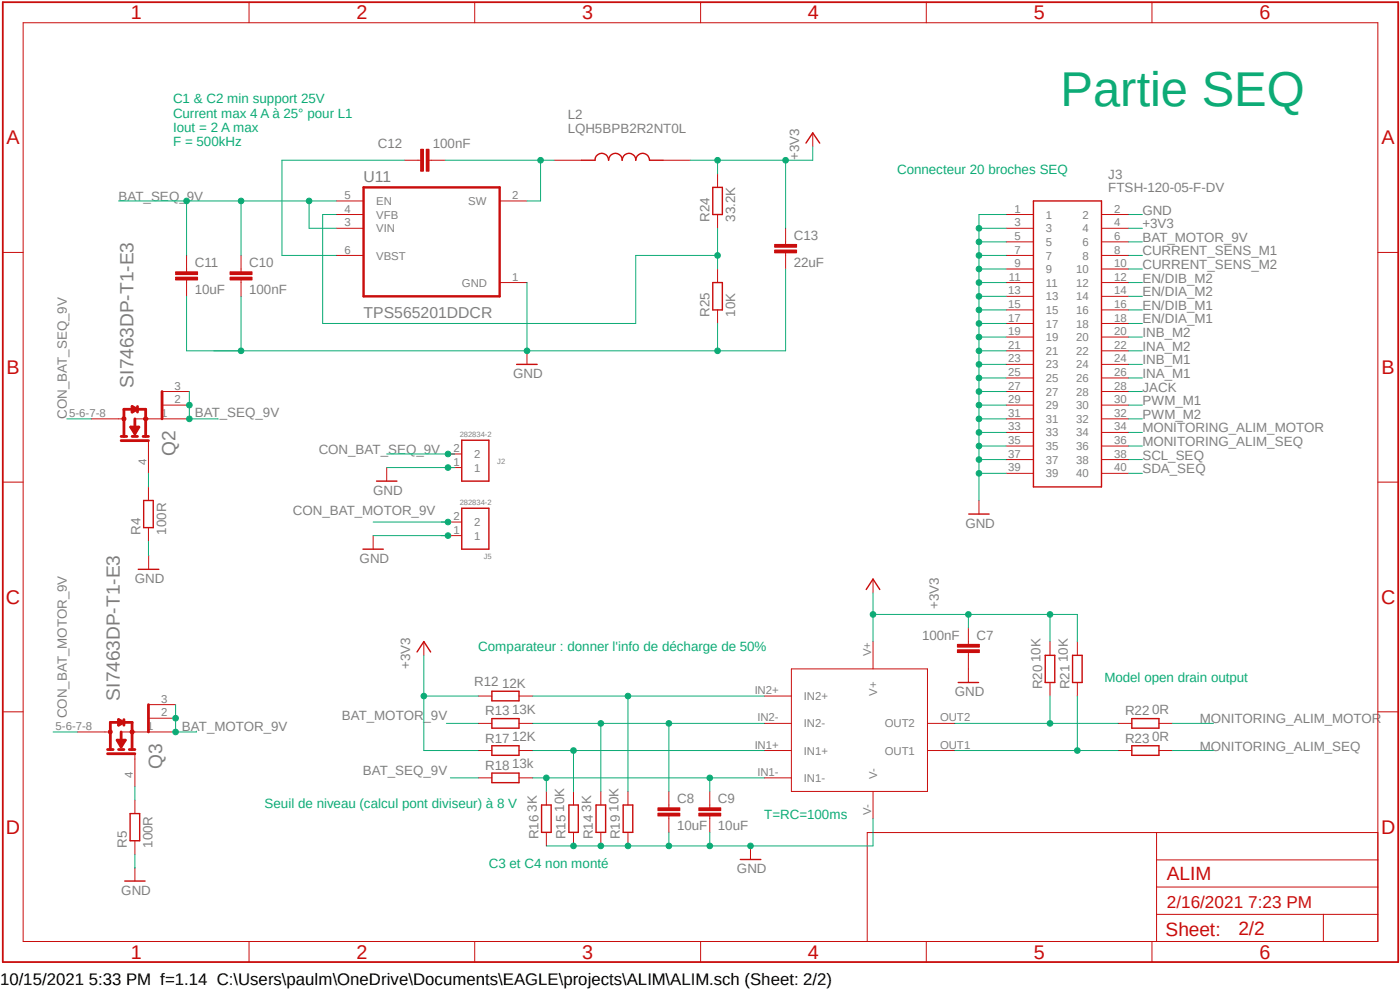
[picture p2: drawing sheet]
<svg xmlns="http://www.w3.org/2000/svg" width="297mm" height="210mm" viewBox="0 0 297 210" stroke-linecap="round" stroke-linejoin="round" font-family="sans-serif">
<path d="M0 .1l297.1 204.6M297.1 .1l-297.1 204.6" fill="none" stroke="#fff" stroke-width=".21"/>
<g fill="none" stroke="#c90d0c" stroke-width=".21">
<path d="M185.2 122.9v2.9M185.2 136.1v5.8M205.4 136.1v.6M205.4 138.4v.6M101.5 159.2h2.9M101.5 153.5h2.9M101.5 147.7h2.9M110.1 159.2h2.9M110.1 153.5h2.9M110.1 147.7h2.9M162.1 159.2h5.8M162.1 153.5h5.8"/>
<path d="M162.1 147.7h5.8M167.9 141.9h28.9v26h-28.9zM196.8 159.2h5.8M196.8 153.5h5.8M101.5 165h2.9M110.1 165h2.9M115.9 167.9v2.9M115.9 176.6v2.9M121.7 167.9v2.9M121.7 176.6v2.9M127.5 167.9v2.9M127.5 176.6v2.9"/>
<path d="M133.2 167.9v2.9M133.2 176.6v2.9M159.2 179.5v2.8M162.1 165h5.8M185.2 167.9v5.8"/>
</g>
<path d="M183.8 125.1l1.4-2.2 1.4 2.2M104.4 146.6h5.7v2.1h-5.7zM104.4 152.4h5.7v2.1h-5.7zM104.4 158.2h5.7v2h-5.7zM104.4 164h5.7v2h-5.7zM114.9 170.8h2v5.8h-2zM120.7 170.8h2v5.8h-2zM126.4 170.8h2.1v5.8h-2.1zM132.2 170.8h2v5.8h-2zM157.1 182.3h4.3" fill="none" stroke="#c90d0c" stroke-width=".3"/>
<path d="M203.1 137.8h4.7v.6h-4.7z" fill-rule="evenodd" fill="#c90d0c"/>
<path d="M203.1 137.8h4.7v.6h-4.7z" fill="none" stroke="#c90d0c" stroke-width=".21"/>
<path d="M203.1 136.7h4.7v.6h-4.7z" fill-rule="evenodd" fill="#c90d0c"/>
<g fill="none" stroke="#c90d0c" stroke-width=".21">
<path d="M89.9 136.1v2.9M203.1 136.7h4.7v.6h-4.7zM205.4 133.2v2.9M205.4 139v5.8M222.8 136.1v2.9M228.6 136.1v2.9M222.8 144.8v2.9M228.6 144.8v2.9M237.2 153.5h2.9M237.2 159.2h2.9M245.9 153.5h2.9M245.9 159.2h2.9"/>
<path d="M141.9 170.8v.6M141.9 173.1v.6"/>
</g>
<path d="M88.5 138.3l1.4-2.2 1.5 2.2M221.7 139h2.1v5.8h-2.1zM227.5 139h2.1v5.8h-2.1zM203.3 144.8h4.3M240.1 152.4h5.8v2.1h-5.8zM240.1 158.2h5.8v2h-5.8z" fill="none" stroke="#c90d0c" stroke-width=".3"/>
<path d="M139.6 172.5h4.6v.6h-4.6z" fill-rule="evenodd" fill="#c90d0c"/>
<path d="M139.6 172.5h4.6v.6h-4.6z" fill="none" stroke="#c90d0c" stroke-width=".21"/>
<path d="M139.6 171.4h4.6v.6h-4.6z" fill-rule="evenodd" fill="#c90d0c"/>
<path d="M139.6 171.4h4.6v.6h-4.6zM141.9 167.9v2.9M141.9 173.7v2.9M150.6 170.8v.6M150.6 173.1v.6" fill="none" stroke="#c90d0c" stroke-width=".21"/>
<path d="M148.3 172.5h4.6v.6h-4.6z" fill-rule="evenodd" fill="#c90d0c"/>
<path d="M148.3 172.5h4.6v.6h-4.6z" fill="none" stroke="#c90d0c" stroke-width=".21"/>
<path d="M148.3 171.4h4.6v.6h-4.6z" fill-rule="evenodd" fill="#c90d0c"/>
<path d="M51.1 57.1v.6M51.1 59.4v.5M71.3 42.6h5.8M71.3 45.5h5.8M71.3 48.4h5.8M71.3 54.2h5.8M106 42.6h5.8M106 59.9h5.8M148.3 171.4h4.6v.6h-4.6zM150.6 167.9v2.9M150.6 173.7v2.9" fill="none" stroke="#c90d0c" stroke-width=".21"/>
<path d="M77.1 39.8h28.9v23.1h-28.9z" fill="none" stroke="#c90d0c" stroke-width=".51"/>
<path d="M48.8 58.8h4.7v.6h-4.7z" fill-rule="evenodd" fill="#c90d0c"/>
<path d="M48.8 58.8h4.7v.6h-4.7z" fill="none" stroke="#c90d0c" stroke-width=".21"/>
<path d="M48.8 57.7h4.7v.6h-4.7z" fill-rule="evenodd" fill="#c90d0c"/>
<path d="M39.6 57.1v.6M39.6 59.4v.5M48.8 57.7h4.7v.6h-4.7zM51.1 54.2v2.9M51.1 59.9v3" fill="none" stroke="#c90d0c" stroke-width=".21"/>
<path d="M37.3 58.8h4.6v.6h-4.6z" fill-rule="evenodd" fill="#c90d0c"/>
<path d="M37.3 58.8h4.6v.6h-4.6z" fill="none" stroke="#c90d0c" stroke-width=".21"/>
<path d="M37.3 57.7h4.6v.6h-4.6z" fill-rule="evenodd" fill="#c90d0c"/>
<path d="M88.7 34h.5M91 34h.6M37.3 57.7h4.6v.6h-4.6zM39.6 54.2v2.9M39.6 59.9v3M111.8 74.4v2.9" fill="none" stroke="#c90d0c" stroke-width=".21"/>
<path d="M109.6 77.3h4.4" fill="none" stroke="#c90d0c" stroke-width=".3"/>
<path d="M90.4 31.7h.6v4.6h-.6z" fill-rule="evenodd" fill="#c90d0c"/>
<path d="M90.4 31.7h.6v4.6h-.6z" fill="none" stroke="#c90d0c" stroke-width=".21"/>
<path d="M89.2 31.7h.6v4.6h-.6z" fill-rule="evenodd" fill="#c90d0c"/>
<path d="M85.8 34h2.9M89.2 31.7h.6v4.6h-.6zM91.6 34h2.8M117.6 34h5.8M140.7 34h5.7M152.2 36.9v2.9M152.2 45.5v2.9M152.2 57.1v2.8M166.7 51.3v.6M166.7 53.6v.6M152.2 65.7v2.9" fill="none" stroke="#c90d0c" stroke-width=".21"/>
<path d="M123.4 34h2.8a1.44 1.44 0 0 1 1.5-1.5 1.44 1.44 0 0 1 1.4 1.5 1.44 1.44 0 0 1 1.5-1.5 1.44 1.44 0 0 1 1.4 1.5 1.44 1.44 0 0 1 1.4-1.5 1.44 1.44 0 0 1 1.5 1.5 1.46 1.46 0 0 1 1.4-1.5 1.46 1.46 0 0 1 1.5 1.5h2.9M151.2 39.8h2v5.7h-2zM151.2 59.9h2v5.8h-2z" fill="none" stroke="#c90d0c" stroke-width=".3"/>
<path d="M164.3 53h4.7v.6h-4.7z" fill-rule="evenodd" fill="#c90d0c"/>
<path d="M164.3 53h4.7v.6h-4.7z" fill="none" stroke="#c90d0c" stroke-width=".21"/>
<path d="M164.3 51.9h4.7v.6h-4.7z" fill-rule="evenodd" fill="#c90d0c"/>
<g fill="none" stroke="#c90d0c" stroke-width=".21">
<path d="M4.9 4.8h287.4v194.9h-287.4zM52.8 .5v4.3M100.7 .5v4.3M148.6 .5v4.3M196.5 .5v4.3M244.4 .5v4.3M172.4 28.2v2.9M.6 53.6h4.3M164.3 51.9h4.7v.6h-4.7zM166.7 48.4v2.9M166.7 54.2v2.9M213.4 45.5h5.8"/>
<path d="M213.4 48.4h5.8M213.4 51.3h5.8M213.4 54.2h5.8M213.4 57.1h5.8M213.4 59.9h5.8M233.7 45.5h5.7M233.7 48.4h5.7M233.7 51.3h5.7M233.7 54.2h5.7M233.7 57.1h5.7M233.7 59.9h5.7M292.3 53.6h4.3"/>
<path d="M213.4 62.9h5.8M213.4 65.7h5.8M213.4 68.6h5.8M213.4 71.5h5.8M213.4 74.4h5.8M213.4 77.3h5.8M233.7 62.9h5.7M233.7 65.7h5.7M233.7 68.6h5.7M233.7 71.5h5.7M233.7 74.4h5.7M233.7 77.3h5.7"/>
<path d="M19.3 88.9h6.4M28.6 88.9h11.6M31.5 93.5v6.9M40.2 83.1h-5.8M40.2 85.9l-5.8 .1M213.4 80.2h5.8M213.4 83.1h5.8M213.4 85.9h5.8M213.4 88.9h5.8M213.4 91.7h5.8M213.4 94.6h5.8M213.4 97.5h5.8"/>
<path d="M233.7 80.2h5.7M233.7 83.1h5.7M233.7 85.9h5.7M233.7 88.9h5.7M233.7 91.7h5.7M233.7 94.6h5.7M233.7 97.5h5.7M.6 102.3h4.3M207.7 106.2v2.9M213.4 100.4h5.8M233.7 100.4h5.7M292.3 102.3h4.3"/>
<path d="M.6 151h4.3M292.3 151h4.3M245.4 176.6v23.1M292.3 176.6h-108.3v23.1M52.8 199.7v4.4M100.7 199.7v4.4M148.6 199.7v4.4M196.5 199.7v4.4M244.4 199.7v4.4M245.4 194h46.9M245.4 188.2h46.9M245.4 182.4h46.9"/>
<path d="M280.8 194v5.7"/>
</g>
<path d="M171 30.4l1.4-2.2 1.5 2.2M219.2 42.6h14.5v60.7h-14.5zM205.5 109.1h4.3" fill="none" stroke="#c90d0c" stroke-width=".3"/>
<path d="M.6 .5h296v203.6h-296z" fill="none" stroke="#c90d0c" stroke-width=".38"/>
<path d="M25.7 93.5h5.8M25.7 92.6h1.2M26.3 92.6v-5.8h4.6v5.8M27.7 90.6h1.8l-.9 1.4zM28 92.6h1.2M28 90.8h.9M28 86.2l1.2 .6-1.2 .6zM28.6 88.9v2.8M29.2 86.2v1.2M30.4 92.6h1.1M34.4 83.1v5.8" fill="none" stroke="#c90d0c" stroke-width=".59"/>
<path d="M30.6 88.6l.5-.1 .2 .2v.3l-.2 .2-.3 .1-.2-.2-.1-.2h.3l.1-.2 .1 .1v.2l-.5-.1z" fill-rule="evenodd" fill="#c90d0c"/>
<path d="M30.6 88.6l.5-.1 .2 .2v.3l-.2 .2-.3 .1-.2-.2-.1-.2h.3l.1-.2 .1 .1v.2l-.5-.1z" fill="none" stroke="#c90d0c" stroke-width=".21"/>
<path d="M26 88.6l.5-.1 .2 .2v.3l-.2 .2-.3 .1-.2-.2-.1-.2h.3l.1-.2 .1 .1v.2l-.5-.1z" fill-rule="evenodd" fill="#c90d0c"/>
<path d="M26 88.6l.5-.1 .2 .2v.3l-.2 .2-.3 .1-.2-.2-.1-.2h.3l.1-.2 .1 .1v.2l-.5-.1zM31.5 103.3v2.9M31.5 111.9v3M16.5 155.3h6.3M25.7 155.3h11.6M28.6 159.9v6.9M37.3 152.4h-5.8M37.3 149.5h-5.8" fill="none" stroke="#c90d0c" stroke-width=".21"/>
<path d="M30.5 106.2h2v5.7h-2z" fill="none" stroke="#c90d0c" stroke-width=".3"/>
<path d="M22.8 159.9h5.8M22.8 159h1.2M23.4 159v-5.8h4.6v5.8M24.8 157h1.8l-.9 1.5zM25.1 159h1.2M25.1 157.3h.9M25.1 152.7l1.2 .5-1.2 .6zM25.7 155.3v2.9M26.3 152.7v1.1M27.4 159h1.2M31.5 149.5v5.8" fill="none" stroke="#c90d0c" stroke-width=".59"/>
<path d="M27.7 155l.5-.1 .2 .2v.3l-.2 .3h-.3l-.2-.2-.1-.2h.3l.1-.2 .2 .1-.1 .2-.5-.1z" fill-rule="evenodd" fill="#c90d0c"/>
<path d="M27.7 155l.5-.1 .2 .2v.3l-.2 .3h-.3l-.2-.2-.1-.2h.3l.1-.2 .2 .1-.1 .2-.5-.1z" fill="none" stroke="#c90d0c" stroke-width=".21"/>
<path d="M23.1 155l.5-.1 .2 .2-.2 .6h-.3l-.2-.2-.1-.2 .4-.2 .1 .1v.2l-.5-.1z" fill-rule="evenodd" fill="#c90d0c"/>
<path d="M82 99.2v2.9M95 99.2h3M95 96.3h3M31.5 117.9v2.9M79.2 113.6v2.9M95 113.6h3M95 110.7h3M23.1 155l.5-.1 .2 .2-.2 .6h-.3l-.2-.2-.1-.2 .4-.2 .1 .1v.2l-.5-.1zM28.6 169.7v2.9M28.6 178.4v2.9M28.6 184v2.9" fill="none" stroke="#c90d0c" stroke-width=".21"/>
<path d="M98 93.4h5.7v8.7h-5.7zM77 116.5h4.3M79.9 102.1h4.3M98 107.8h5.7v8.7h-5.7zM29.3 120.8h4.4M27.6 172.6h2v5.8h-2zM26.5 186.9h4.3" fill="none" stroke="#c90d0c" stroke-width=".3"/>
<path d="M115.9 179.5h5.8M185.2 173.7v5.8h-57.7" fill="none" stroke="#0dab76" stroke-width=".21"/>
<circle cx="133.2" cy="179.5" r=".6" fill="#0dab76"/>
<g fill="none" stroke="#0dab76" stroke-width=".21">
<path d="M121.7 179.5h5.8"/>
<circle cx="133.2" cy="179.5" r=".6"/>
</g>
<circle cx="121.7" cy="179.5" r=".6" fill="#0dab76"/>
<circle cx="121.7" cy="179.5" r=".6" fill="none" stroke="#0dab76" stroke-width=".21"/>
<circle cx="127.5" cy="179.5" r=".6" fill="#0dab76"/>
<circle cx="127.5" cy="179.5" r=".6" fill="none" stroke="#0dab76" stroke-width=".21"/>
<circle cx="159.2" cy="179.5" r=".6" fill="#0dab76"/>
<g fill="none" stroke="#0dab76" stroke-width=".21">
<path d="M141.9 176.6v2.9"/>
<circle cx="159.2" cy="179.5" r=".6"/>
</g>
<circle cx="141.9" cy="179.5" r=".6" fill="#0dab76"/>
<g fill="none" stroke="#0dab76" stroke-width=".21">
<path d="M150.6 176.6v2.9"/>
<circle cx="141.9" cy="179.5" r=".6"/>
</g>
<circle cx="150.6" cy="179.5" r=".6" fill="#0dab76"/>
<g fill="none" stroke="#0dab76" stroke-width=".21">
<path d="M111.8 59.9v14.5h40.4v-5.8"/>
<circle cx="150.6" cy="179.5" r=".6"/>
</g>
<circle cx="111.8" cy="74.4" r=".6" fill="#0dab76"/>
<g fill="none" stroke="#0dab76" stroke-width=".21">
<path d="M166.7 57.1v17.3h-14.5"/>
<circle cx="111.8" cy="74.4" r=".6"/>
</g>
<circle cx="152.2" cy="74.4" r=".6" fill="#0dab76"/>
<g fill="none" stroke="#0dab76" stroke-width=".21">
<path d="M39.6 62.9v11.5h11.5v-11.5"/>
<circle cx="152.2" cy="74.4" r=".6"/>
</g>
<circle cx="51.1" cy="74.4" r=".6" fill="#0dab76"/>
<g fill="none" stroke="#0dab76" stroke-width=".21">
<path d="M207.7 48.4v8.7h5.7M207.7 54.2h5.7M51.1 74.4h60.7"/>
<circle cx="51.1" cy="74.4" r=".6"/>
</g>
<circle cx="207.7" cy="54.2" r=".6" fill="#0dab76"/>
<g fill="none" stroke="#0dab76" stroke-width=".21">
<path d="M207.7 57.1v2.8h5.7"/>
<circle cx="207.7" cy="54.2" r=".6"/>
</g>
<circle cx="207.7" cy="57.1" r=".6" fill="#0dab76"/>
<g fill="none" stroke="#0dab76" stroke-width=".21">
<path d="M207.7 59.9v3h5.7"/>
<circle cx="207.7" cy="57.1" r=".6"/>
</g>
<circle cx="207.7" cy="59.9" r=".6" fill="#0dab76"/>
<g fill="none" stroke="#0dab76" stroke-width=".21">
<path d="M207.7 62.9v2.8h5.7"/>
<circle cx="207.7" cy="59.9" r=".6"/>
</g>
<circle cx="207.7" cy="62.9" r=".6" fill="#0dab76"/>
<g fill="none" stroke="#0dab76" stroke-width=".21">
<path d="M207.7 65.7v2.9h5.7"/>
<circle cx="207.7" cy="62.9" r=".6"/>
</g>
<circle cx="207.7" cy="65.7" r=".6" fill="#0dab76"/>
<g fill="none" stroke="#0dab76" stroke-width=".21">
<path d="M207.7 68.6v2.9h5.7"/>
<circle cx="207.7" cy="65.7" r=".6"/>
</g>
<circle cx="207.7" cy="68.6" r=".6" fill="#0dab76"/>
<g fill="none" stroke="#0dab76" stroke-width=".21">
<path d="M207.7 71.5v2.9h5.7"/>
<circle cx="207.7" cy="68.6" r=".6"/>
</g>
<circle cx="207.7" cy="71.5" r=".6" fill="#0dab76"/>
<g fill="none" stroke="#0dab76" stroke-width=".21">
<path d="M207.7 74.4v2.9h5.7"/>
<circle cx="207.7" cy="71.5" r=".6"/>
</g>
<circle cx="207.7" cy="74.4" r=".6" fill="#0dab76"/>
<g fill="none" stroke="#0dab76" stroke-width=".21">
<path d="M207.7 77.3v2.9h5.7"/>
<circle cx="207.7" cy="74.4" r=".6"/>
</g>
<circle cx="207.7" cy="77.3" r=".6" fill="#0dab76"/>
<g fill="none" stroke="#0dab76" stroke-width=".21">
<path d="M207.7 80.2v2.9h5.7"/>
<circle cx="207.7" cy="77.3" r=".6"/>
</g>
<circle cx="207.7" cy="80.2" r=".6" fill="#0dab76"/>
<g fill="none" stroke="#0dab76" stroke-width=".21">
<path d="M207.7 83.1v2.8h5.7"/>
<circle cx="207.7" cy="80.2" r=".6"/>
</g>
<circle cx="207.7" cy="83.1" r=".6" fill="#0dab76"/>
<circle cx="207.7" cy="83.1" r=".6" fill="none" stroke="#0dab76" stroke-width=".21"/>
<circle cx="207.7" cy="85.9" r=".6" fill="#0dab76"/>
<g fill="none" stroke="#0dab76" stroke-width=".21">
<path d="M207.7 85.9v5.8h5.7"/>
<circle cx="207.7" cy="85.9" r=".6"/>
</g>
<circle cx="207.7" cy="91.7" r=".6" fill="#0dab76"/>
<g fill="none" stroke="#0dab76" stroke-width=".21">
<path d="M207.7 91.7v8.7h5.7M207.7 97.5h5.7"/>
<circle cx="207.7" cy="91.7" r=".6"/>
</g>
<circle cx="207.7" cy="97.5" r=".6" fill="#0dab76"/>
<g fill="none" stroke="#0dab76" stroke-width=".21">
<path d="M207.7 100.4v5.8"/>
<circle cx="207.7" cy="97.5" r=".6"/>
</g>
<circle cx="207.7" cy="100.4" r=".6" fill="#0dab76"/>
<g fill="none" stroke="#0dab76" stroke-width=".21">
<path d="M207.7 48.4h5.7M207.7 94.6h5.7"/>
<circle cx="207.7" cy="100.4" r=".6"/>
</g>
<circle cx="207.7" cy="94.6" r=".6" fill="#0dab76"/>
<g fill="none" stroke="#0dab76" stroke-width=".21">
<path d="M207.7 88.9h5.7"/>
<circle cx="207.7" cy="94.6" r=".6"/>
</g>
<circle cx="207.7" cy="88.9" r=".6" fill="#0dab76"/>
<g fill="none" stroke="#0dab76" stroke-width=".21">
<path d="M213.4 45.5h-5.7v2.9"/>
<circle cx="207.7" cy="88.9" r=".6"/>
</g>
<circle cx="207.7" cy="48.4" r=".6" fill="#0dab76"/>
<g fill="none" stroke="#0dab76" stroke-width=".21">
<path d="M207.7 51.3h5.7"/>
<circle cx="207.7" cy="48.4" r=".6"/>
</g>
<circle cx="207.7" cy="51.3" r=".6" fill="#0dab76"/>
<g fill="none" stroke="#0dab76" stroke-width=".21">
<path d="M239.4 45.5h3M79.2 113.6h15.8"/>
<circle cx="207.7" cy="51.3" r=".6"/>
</g>
<circle cx="95" cy="113.6" r=".6" fill="#0dab76"/>
<g fill="none" stroke="#0dab76" stroke-width=".21">
<path d="M82 99.2h14.5"/>
<circle cx="95" cy="113.6" r=".6"/>
</g>
<circle cx="95" cy="99.2" r=".6" fill="#0dab76"/>
<g fill="none" stroke="#0dab76" stroke-width=".21">
<path d="M31.5 114.9v3M113 147.7h49.1M133.2 147.7v20.2M28.6 181.3v2.8"/>
<circle cx="95" cy="99.2" r=".6"/>
</g>
<circle cx="133.2" cy="147.7" r=".6" fill="#0dab76"/>
<g fill="none" stroke="#0dab76" stroke-width=".21">
<path d="M113 153.5h49.1M127.5 153.5v14.4"/>
<circle cx="133.2" cy="147.7" r=".6"/>
</g>
<circle cx="127.5" cy="153.5" r=".6" fill="#0dab76"/>
<g fill="none" stroke="#0dab76" stroke-width=".21">
<path d="M141.9 153.5v14.4"/>
<circle cx="127.5" cy="153.5" r=".6"/>
</g>
<circle cx="141.9" cy="153.5" r=".6" fill="#0dab76"/>
<g fill="none" stroke="#0dab76" stroke-width=".21">
<path d="M113 159.2h49.1M121.7 159.2v8.7"/>
<circle cx="141.9" cy="153.5" r=".6"/>
</g>
<circle cx="121.7" cy="159.2" r=".6" fill="#0dab76"/>
<g fill="none" stroke="#0dab76" stroke-width=".21">
<path d="M113 165h49.1M115.9 165v2.9"/>
<circle cx="121.7" cy="159.2" r=".6"/>
</g>
<circle cx="115.9" cy="165" r=".6" fill="#0dab76"/>
<g fill="none" stroke="#0dab76" stroke-width=".21">
<path d="M150.6 165v2.9"/>
<circle cx="115.9" cy="165" r=".6"/>
</g>
<circle cx="150.6" cy="165" r=".6" fill="#0dab76"/>
<g fill="none" stroke="#0dab76" stroke-width=".21">
<path d="M185.2 125.8v10.3M185.2 130.3h20.2v2.9"/>
<circle cx="150.6" cy="165" r=".6"/>
</g>
<circle cx="185.2" cy="130.3" r=".6" fill="#0dab76"/>
<circle cx="185.2" cy="130.3" r=".6" fill="none" stroke="#0dab76" stroke-width=".21"/>
<circle cx="205.4" cy="130.3" r=".6" fill="#0dab76"/>
<g fill="none" stroke="#0dab76" stroke-width=".21">
<path d="M205.4 130.3h23.2v5.8M222.8 130.3v5.8"/>
<circle cx="205.4" cy="130.3" r=".6"/>
</g>
<circle cx="222.8" cy="130.3" r=".6" fill="#0dab76"/>
<g fill="none" stroke="#0dab76" stroke-width=".21">
<path d="M89.9 139v20.2h11.6M89.9 147.7h11.6"/>
<circle cx="222.8" cy="130.3" r=".6"/>
</g>
<circle cx="89.9" cy="147.7" r=".6" fill="#0dab76"/>
<g fill="none" stroke="#0dab76" stroke-width=".21">
<path d="M146.4 34h20.3v14.4M152.2 34v2.9"/>
<circle cx="89.9" cy="147.7" r=".6"/>
</g>
<circle cx="152.2" cy="34" r=".6" fill="#0dab76"/>
<g fill="none" stroke="#0dab76" stroke-width=".21">
<path d="M166.7 34h5.7"/>
<circle cx="152.2" cy="34" r=".6"/>
</g>
<circle cx="166.7" cy="34" r=".6" fill="#0dab76"/>
<g fill="none" stroke="#0dab76" stroke-width=".21">
<path d="M172.4 31.1v2.9M239.4 48.4h3M202.6 153.5h34.6M222.8 147.7v5.8"/>
<circle cx="166.7" cy="34" r=".6"/>
</g>
<circle cx="222.8" cy="153.5" r=".6" fill="#0dab76"/>
<g fill="none" stroke="#0dab76" stroke-width=".21">
<path d="M202.6 159.2h34.6M228.6 147.7v11.5"/>
<circle cx="222.8" cy="153.5" r=".6"/>
</g>
<circle cx="228.6" cy="159.2" r=".6" fill="#0dab76"/>
<g fill="none" stroke="#0dab76" stroke-width=".21">
<path d="M239.4 51.3h3M37.3 149.5v5.8M94.7 153.5h6.8"/>
<circle cx="228.6" cy="159.2" r=".6"/>
</g>
<circle cx="37.3" cy="152.4" r=".6" fill="#0dab76"/>
<g fill="none" stroke="#0dab76" stroke-width=".21">
<path d="M41.7 155.1v.2h-4.4"/>
<circle cx="37.3" cy="152.4" r=".6"/>
</g>
<circle cx="37.3" cy="155.3" r=".6" fill="#0dab76"/>
<g fill="none" stroke="#0dab76" stroke-width=".21">
<path d="M51.1 42.6h20.2M65.6 42.6v5.8h5.7M95.5 165h6"/>
<circle cx="37.3" cy="155.3" r=".6"/>
</g>
<circle cx="65.6" cy="42.6" r=".6" fill="#0dab76"/>
<g fill="none" stroke="#0dab76" stroke-width=".21">
<path d="M39.6 54.2v-11.6h11.5v11.6"/>
<circle cx="65.6" cy="42.6" r=".6"/>
</g>
<circle cx="51.1" cy="42.6" r=".6" fill="#0dab76"/>
<g fill="none" stroke="#0dab76" stroke-width=".21">
<path d="M25.1 42.6h14.5"/>
<circle cx="51.1" cy="42.6" r=".6"/>
</g>
<circle cx="39.6" cy="42.6" r=".6" fill="#0dab76"/>
<g fill="none" stroke="#0dab76" stroke-width=".21">
<path d="M40.2 83.1v5.8"/>
<circle cx="39.6" cy="42.6" r=".6"/>
</g>
<circle cx="40.2" cy="85.9" r=".6" fill="#0dab76"/>
<g fill="none" stroke="#0dab76" stroke-width=".21">
<path d="M40.2 88.9h6.1"/>
<circle cx="40.2" cy="85.9" r=".6"/>
</g>
<circle cx="40.2" cy="88.9" r=".6" fill="#0dab76"/>
<g fill="none" stroke="#0dab76" stroke-width=".21">
<path d="M85.8 34h-26v20.2h11.5M94.4 34h23.2M114.7 34v8.6h-2.9"/>
<circle cx="40.2" cy="88.9" r=".6"/>
</g>
<circle cx="114.7" cy="34" r=".6" fill="#0dab76"/>
<g fill="none" stroke="#0dab76" stroke-width=".21">
<path d="M71.3 45.5h-2.8v23.1h66.4v-14.4h17.3M152.2 48.4v8.7"/>
<circle cx="114.7" cy="34" r=".6"/>
</g>
<circle cx="152.2" cy="54.2" r=".6" fill="#0dab76"/>
<g fill="none" stroke="#0dab76" stroke-width=".21">
<path d="M239.4 54.2h3M239.4 57.1h3M239.4 59.9h3M239.4 77.3h3M239.4 74.4h3M239.4 71.5h3M239.4 68.6h3M239.4 65.7h3M239.4 62.9h3M239.4 94.6h3M239.4 91.7h3M239.4 80.2h3"/>
<path d="M239.4 85.9h3M239.4 88.9h3M239.4 83.1h3M239.4 97.5h3M31.5 100.4v2.9M79.2 110.7h15.8M239.4 100.4h3M248.8 159.2h8.6M248.8 153.5h8.6M28.6 166.8v2.9"/>
<circle cx="152.2" cy="54.2" r=".6"/>
</g>
<circle cx="95" cy="110.7" r=".6" fill="#0dab76"/>
<g fill="none" stroke="#0dab76" stroke-width=".21">
<path d="M82 96.3h14.5M11.3 155.3h5.2"/>
<circle cx="95" cy="110.7" r=".6"/>
</g>
<circle cx="95" cy="96.3" r=".6" fill="#0dab76"/>
<g fill="none" stroke="#0dab76" stroke-width=".21">
<path d="M14.2 88.9h5.1"/>
<circle cx="95" cy="96.3" r=".6"/>
</g>
<text font-size="10.4" fill="#0dab76" x="225" y="22.4">Partie SEQ</text>
<g font-size="4.2" fill="#c90d0c">
<text x="27.7" y="4.1">1</text>
<text x="75.6" y="4.1">2</text>
<text x="123.5" y="4.1">3</text>
<text x="171.4" y="4.1">4</text>
<text x="219.3" y="4.1">5</text>
<text x="267.2" y="4.1">6</text>
<text x="1.4" y="30.6">A</text>
<text x="293.1" y="30.6">A</text>
<text x="1.4" y="79.4">B</text>
<text x="293.1" y="79.4">B</text>
<text x="1.3" y="128.1">C</text>
<text x="293" y="128.1">C</text>
<text x="1.3" y="176.9">D</text>
<text x="293" y="176.9">D</text>
<text x="27.7" y="203.4">1</text>
<text x="75.6" y="203.4">2</text>
<text x="123.5" y="203.4">3</text>
<text x="171.4" y="203.4">4</text>
<text x="219.3" y="203.4">5</text>
<text x="267.2" y="203.4">6</text>
</g>
<g font-size="4.1" fill="#808080">
<text x="28.3" y="82.2" transform="rotate(-90 28.3 82.2)">SI7463DP-T1-E3</text>
<text x="37.3" y="96.6" transform="rotate(-90 37.3 96.6)">Q2</text>
<text x="25.4" y="148.6" transform="rotate(-90 25.4 148.6)">SI7463DP-T1-E3</text>
<text x="34.4" y="163.1" transform="rotate(-90 34.4 163.1)">Q3</text>
</g>
<g font-size="4.1" fill="#c90d0c">
<text x="247.5" y="186.7">ALIM</text>
<text x="247.3" y="198.5">Sheet:</text>
<text x="262.7" y="198.3">2/2</text>
</g>
<text font-size="3.6" fill="#c90d0c" x="247.5" y="192.5">2/16/2021 7:23 PM</text>
<text font-size="3.6" x="0" y="208.9">10/15/2021 5:33 PM f=1.14 C:\Users\paulm\OneDrive\Documents\EAGLE\projects\ALIM\ALIM.sch (Sheet: 2/2)</text>
<g font-size="3.3" fill="#808080">
<text x="77.1" y="38.6">U11</text>
<text x="77.1" y="67.4">TPS565201DDCR</text>
</g>
<g font-size="2.8" fill="#0dab76">
<text x="36.7" y="21.9">C1 &amp; C2 min support 25V</text>
<text x="36.7" y="25">Current max 4 A à 25° pour L1</text>
<text x="36.7" y="28">Iout = 2 A max</text>
<text x="36.7" y="31.1">F = 500kHz</text>
<text x="190.3" y="36.9">Connecteur 20 broches SEQ</text>
<text x="101.5" y="138.1">Comparateur : donner l'info de décharge de 50%</text>
<text x="234.3" y="144.8">Model open drain output</text>
<text x="56.1" y="171.4">Seuil de niveau (calcul pont diviseur) à 8 V</text>
<text x="162.1" y="173.7">T=RC=100ms</text>
<text x="103.7" y="184.2">C3 et C4 non monté</text>
</g>
<g font-size="2.8" fill="#808080">
<text x="120.4" y="28.2">LQH5BPB2R2NT0L</text>
<text x="120.4" y="25.3">L2</text>
<text x="80.2" y="31.4">C12</text>
<text x="91.8" y="31.4">100nF</text>
<text x="169.5" y="34" transform="rotate(-90 169.5 34)">+3V3</text>
<text x="235.1" y="40.8">FTSH-120-05-F-DV</text>
<text x="235.1" y="37.9">J3</text>
<text x="25.1" y="42.6">BAT_SEQ_9V</text>
<text x="150.5" y="47" transform="rotate(-90 150.5 47)">R24</text>
<text x="156" y="47" transform="rotate(-90 156 47)">33.2K</text>
<text x="242.4" y="45.5">GND</text>
<text x="168.4" y="50.9">C13</text>
<text x="242.4" y="48.4">+3V3</text>
<text x="242.4" y="51.3">BAT_MOTOR_9V</text>
<text x="41.3" y="56.6">C11</text>
<text x="52.9" y="56.6">C10</text>
<text x="168.4" y="56.6">22uF</text>
<text x="242.4" y="54.2">CURRENT_SENS_M1</text>
<text x="242.4" y="57.1">CURRENT_SENS_M2</text>
<text x="242.4" y="60">EN/DIB_M2</text>
<text x="41.3" y="62.4">10uF</text>
<text x="52.9" y="62.4">100nF</text>
<text x="242.4" y="65.7">EN/DIB_M1</text>
<text x="242.4" y="62.9">EN/DIA_M2</text>
<text x="150.5" y="67.2" transform="rotate(-90 150.5 67.2)">R25</text>
<text x="156" y="67.2" transform="rotate(-90 156 67.2)">10K</text>
<text x="242.4" y="71.5">INB_M2</text>
<text x="242.4" y="68.6">EN/DIA_M1</text>
<text x="242.4" y="77.3">INB_M1</text>
<text x="242.4" y="74.4">INA_M2</text>
<text x="108.9" y="80.2">GND</text>
<text x="242.4" y="80.2">INA_M1</text>
<text x="242.4" y="83.1">JACK</text>
<text x="14.2" y="88.9" transform="rotate(-90 14.2 88.9)">CON_BAT_SEQ_9V</text>
<text x="41.3" y="88.6">BAT_SEQ_9V</text>
<text x="242.4" y="85.9">PWM_M1</text>
<text x="242.4" y="88.9">PWM_M2</text>
<text x="242.4" y="94.6">MONITORING_ALIM_SEQ</text>
<text x="242.4" y="91.7">MONITORING_ALIM_MOTOR</text>
<text x="67.6" y="96.3">CON_BAT_SEQ_9V</text>
<text x="242.4" y="97.5">SCL_SEQ</text>
<text x="242.4" y="100.4">SDA_SEQ</text>
<text x="79.2" y="104.9">GND</text>
<text x="29.8" y="113.4" transform="rotate(-90 29.8 113.4)">R4</text>
<text x="35.3" y="113.4" transform="rotate(-90 35.3 113.4)">100R</text>
<text x="62.1" y="109.3">CON_BAT_MOTOR_9V</text>
<text x="204.8" y="111.9">GND</text>
<text x="76.3" y="119.4">GND</text>
<text x="28.6" y="123.7">GND</text>
<text x="199.2" y="129.2" transform="rotate(-90 199.2 129.2)">+3V3</text>
<text x="195.6" y="135.7">100nF</text>
<text x="207.2" y="135.7">C7</text>
<text x="87" y="141.9" transform="rotate(-90 87 141.9)">+3V3</text>
<text x="220.8" y="140.5" transform="rotate(-90 220.8 140.5)">10K</text>
<text x="226.5" y="140.5" transform="rotate(-90 226.5 140.5)">10K</text>
<text x="100.6" y="145.6">R12</text>
<text x="106.6" y="146">12K</text>
<text x="202.6" y="147.7">GND</text>
<text x="221.1" y="146.2" transform="rotate(-90 221.1 146.2)">R20</text>
<text x="226.9" y="146.2" transform="rotate(-90 226.9 146.2)">R21</text>
<text x="14.2" y="152.4" transform="rotate(-90 14.2 152.4)">CON_BAT_MOTOR_9V</text>
<text x="38.6" y="155.2">BAT_MOTOR_9V</text>
<text x="72.5" y="152.7">BAT_MOTOR_9V</text>
<text x="102.9" y="151.8">R13</text>
<text x="108.7" y="151.4">13K</text>
<text x="238.7" y="151.8">R22</text>
<text x="244.4" y="151.4">0R</text>
<text x="254.6" y="153.5">MONITORING_ALIM_MOTOR</text>
<text x="102.9" y="157.5">R17</text>
<text x="108.7" y="157.2">12K</text>
<text x="238.7" y="157.5">R23</text>
<text x="244.4" y="157.2">0R</text>
<text x="254.6" y="159.2">MONITORING_ALIM_SEQ</text>
<text x="77" y="164.5">BAT_SEQ_9V</text>
<text x="102.9" y="163.3">R18</text>
<text x="108.7" y="163">13k</text>
<text x="113.9" y="172.2" transform="rotate(-90 113.9 172.2)">3K</text>
<text x="119.7" y="172.2" transform="rotate(-90 119.7 172.2)">10K</text>
<text x="125.4" y="172.2" transform="rotate(-90 125.4 172.2)">3K</text>
<text x="131.2" y="172.2" transform="rotate(-90 131.2 172.2)">10K</text>
<text x="143.6" y="170.3">C8</text>
<text x="152.3" y="170.3">C9</text>
<text x="26.9" y="179.8" transform="rotate(-90 26.9 179.8)">R5</text>
<text x="32.3" y="179.8" transform="rotate(-90 32.3 179.8)">100R</text>
<text x="114.2" y="178" transform="rotate(-90 114.2 178)">R16</text>
<text x="120" y="178" transform="rotate(-90 120 178)">R15</text>
<text x="125.8" y="178" transform="rotate(-90 125.8 178)">R14</text>
<text x="131.5" y="178" transform="rotate(-90 131.5 178)">R19</text>
<text x="143.6" y="176.1">10uF</text>
<text x="152.3" y="176.1">10uF</text>
<text x="156.3" y="185.2">GND</text>
<text x="25.7" y="189.8">GND</text>
</g>
<g font-size="2.4" fill="#808080">
<text x="73.1" y="42.2">5</text>
<text x="73.1" y="45.1">4</text>
<text x="79.8" y="43.5">EN</text>
<text x="79.8" y="46.4">VFB</text>
<text x="99.4" y="43.5">SW</text>
<text x="108.7" y="42.2">2</text>
<text x="215.2" y="45.1">1</text>
<text x="221.9" y="46.4">1</text>
<text x="229.7" y="46.4">2</text>
<text x="236.3" y="45.1">2</text>
<text x="73.1" y="48">3</text>
<text x="73.1" y="53.8">6</text>
<text x="79.8" y="49.3">VIN</text>
<text x="215.2" y="48">3</text>
<text x="215.2" y="50.9">5</text>
<text x="215.2" y="53.8">7</text>
<text x="221.9" y="49.3">3</text>
<text x="221.9" y="52.2">5</text>
<text x="229.7" y="49.3">4</text>
<text x="229.7" y="52.2">6</text>
<text x="236.3" y="48">4</text>
<text x="236.3" y="50.9">6</text>
<text x="236.3" y="53.8">8</text>
<text x="79.8" y="55.1">VBST</text>
<text x="108.7" y="59.6">1</text>
<text x="214" y="59.6">11</text>
<text x="215.2" y="56.7">9</text>
<text x="221.9" y="55.1">7</text>
<text x="221.9" y="58">9</text>
<text x="228.3" y="58">10</text>
<text x="229.7" y="55.1">8</text>
<text x="236.3" y="56.7">10</text>
<text x="236.3" y="59.6">12</text>
<text x="98" y="60.8">GND</text>
<text x="213.9" y="62.4">13</text>
<text x="213.9" y="65.3">15</text>
<text x="221.9" y="60.8">11</text>
<text x="221.9" y="63.7">13</text>
<text x="228.3" y="60.8">12</text>
<text x="228.3" y="63.7">14</text>
<text x="236.3" y="62.4">14</text>
<text x="236.3" y="65.3">16</text>
<text x="213.9" y="68.2">17</text>
<text x="213.9" y="71.1">19</text>
<text x="221.9" y="66.6">15</text>
<text x="221.9" y="69.5">17</text>
<text x="228.3" y="66.6">16</text>
<text x="228.3" y="69.5">18</text>
<text x="236.3" y="68.2">18</text>
<text x="236.3" y="71.1">20</text>
<text x="213.9" y="74">21</text>
<text x="213.9" y="76.9">23</text>
<text x="221.9" y="72.4">19</text>
<text x="221.9" y="75.3">21</text>
<text x="228.3" y="72.4">20</text>
<text x="228.3" y="75.3">22</text>
<text x="236.3" y="74">22</text>
<text x="236.3" y="76.9">24</text>
<text x="37" y="82.7">3</text>
<text x="213.9" y="79.8">25</text>
<text x="213.9" y="82.7">27</text>
<text x="221.9" y="78.1">23</text>
<text x="221.9" y="81.1">25</text>
<text x="221.9" y="83.9">27</text>
<text x="228.3" y="78.1">24</text>
<text x="228.3" y="81.1">26</text>
<text x="228.3" y="83.9">28</text>
<text x="236.3" y="79.8">26</text>
<text x="236.3" y="82.7">28</text>
<text x="14.6" y="88.4">5-6-7-8</text>
<text x="34.2" y="88.4">1</text>
<text x="37" y="85.6">2</text>
<text x="213.9" y="85.6">29</text>
<text x="213.9" y="88.4">31</text>
<text x="221.9" y="86.8">29</text>
<text x="221.9" y="89.7">31</text>
<text x="228.3" y="86.8">30</text>
<text x="228.3" y="89.7">32</text>
<text x="236.3" y="85.6">30</text>
<text x="236.3" y="88.4">32</text>
<text x="96.2" y="95.9">2</text>
<text x="213.9" y="91.3">33</text>
<text x="213.9" y="94.2">35</text>
<text x="221.9" y="92.6">33</text>
<text x="221.9" y="95.5">35</text>
<text x="228.3" y="92.6">34</text>
<text x="228.3" y="95.5">36</text>
<text x="236.3" y="91.3">34</text>
<text x="236.3" y="94.2">36</text>
<text x="31.1" y="98.6" transform="rotate(-90 31.1 98.6)">4</text>
<text x="96.2" y="98.8">1</text>
<text x="100.6" y="100">1</text>
<text x="100.6" y="97.2">2</text>
<text x="213.9" y="97.1">37</text>
<text x="213.9" y="100">39</text>
<text x="221.9" y="98.4">37</text>
<text x="221.9" y="101.3">39</text>
<text x="228.3" y="98.4">38</text>
<text x="228.3" y="101.3">40</text>
<text x="236.3" y="97.1">38</text>
<text x="236.3" y="100">40</text>
<text x="96.2" y="113.2">1</text>
<text x="96.2" y="110.3">2</text>
<text x="100.6" y="111.6">2</text>
<text x="100.6" y="114.5">1</text>
<text x="184.8" y="139.2" transform="rotate(-90 184.8 139.2)">V+</text>
<text x="34.2" y="149.1">3</text>
<text x="160.1" y="147.3">IN2+</text>
<text x="170.6" y="148.5">IN2+</text>
<text x="186.1" y="147.6" transform="rotate(-90 186.1 147.6)">V+</text>
<text x="11.8" y="154.9">5-6-7-8</text>
<text x="31.2" y="154.9">1</text>
<text x="34.2" y="152">2</text>
<text x="160.7" y="153">IN2-</text>
<text x="170.6" y="154.3">IN2-</text>
<text x="187.7" y="154.3">OUT2</text>
<text x="199.4" y="153">OUT2</text>
<text x="160.1" y="158.8">IN1+</text>
<text x="170.6" y="160.1">IN1+</text>
<text x="187.7" y="160.1">OUT1</text>
<text x="199.4" y="158.8">OUT1</text>
<text x="28.2" y="165.1" transform="rotate(-90 28.2 165.1)">4</text>
<text x="160.7" y="164.6">IN1-</text>
<text x="170.6" y="165.9">IN1-</text>
<text x="186.1" y="165.2" transform="rotate(-90 186.1 165.2)">V-</text>
<text x="184.8" y="172.8" transform="rotate(-90 184.8 172.8)">V-</text>
</g>
<g font-size="1.6" fill="#808080">
<text x="97.5" y="92.7">282834-2</text>
<text x="105.5" y="98.5">J2</text>
<text x="97.5" y="107.1">282834-2</text>
<text x="102.6" y="118.7">J5</text>
</g>
</svg>
